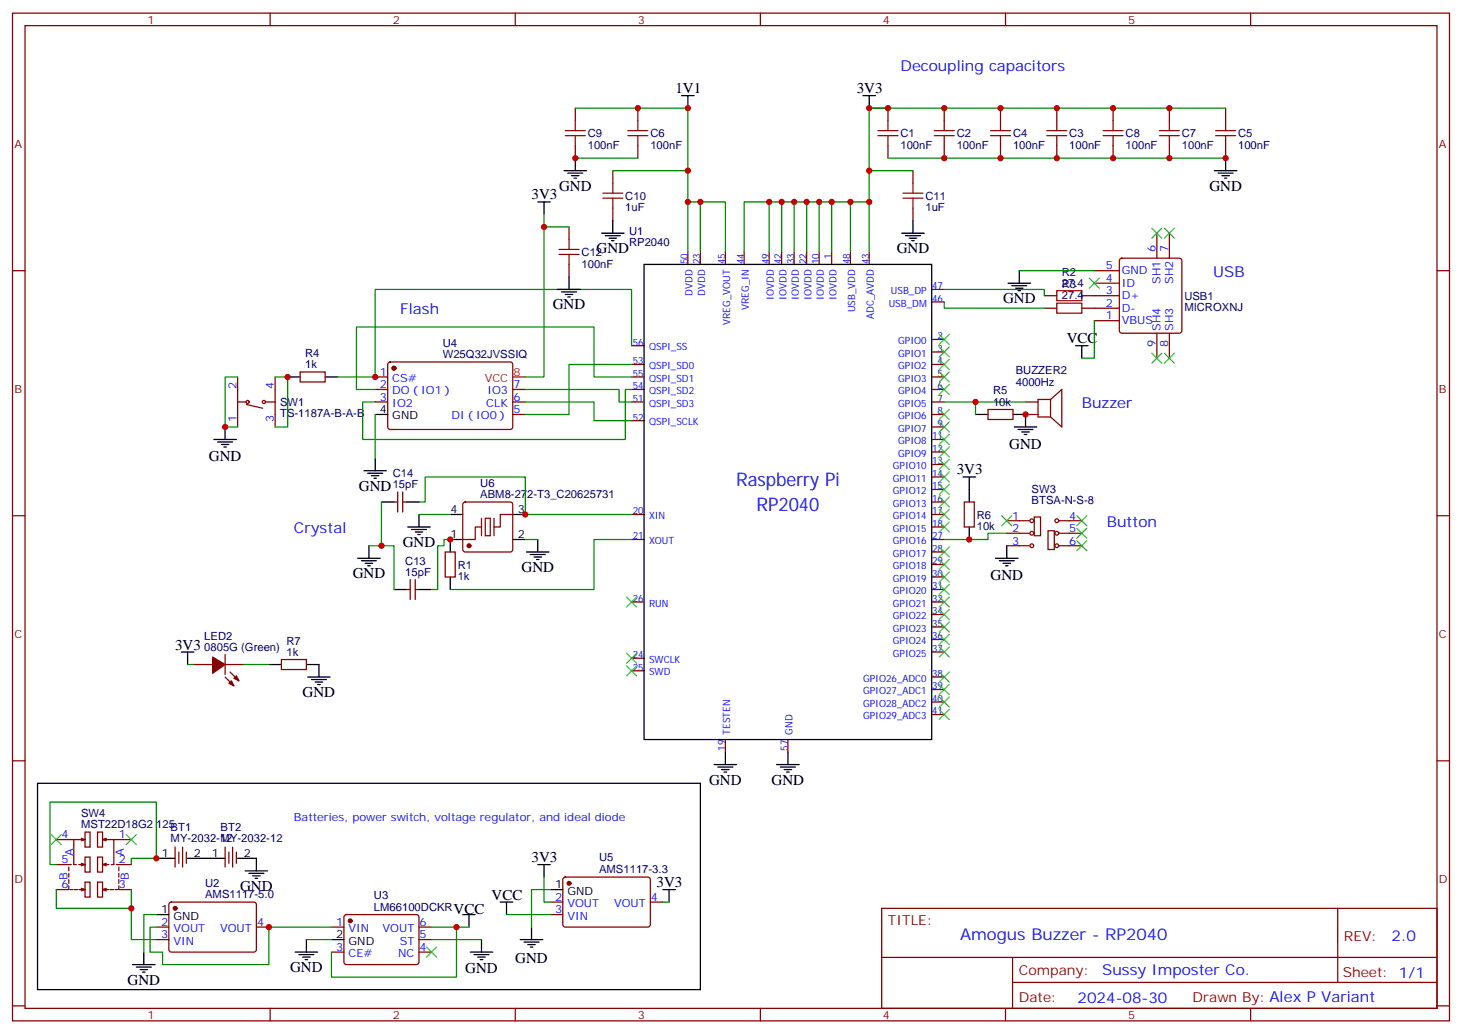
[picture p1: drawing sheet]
<svg xmlns="http://www.w3.org/2000/svg" width="412mm" height="292mm" viewBox="0 0 412 292" stroke-linecap="round" stroke-linejoin="round" font-family="sans-serif">
<g fill="none" stroke="#870000" stroke-width=".35">
<path d="M3.5 3.7h405.4v284.3h-405.4zM7.1 7.2h398.2v277.3h-398.2zM76.2 3.7v3.5M145.3 3.7v3.5M214.5 3.7v3.5M283.6 3.7v3.5M352.8 3.7v3.5M162.3 30.5v3.5M179.9 30.5v3.5M250.5 30.5v3.5M266.3 30.5v3.5M282.2 30.5v3.5"/>
<path d="M298.1 30.5v3.5M314 30.5v3.5M329.8 30.5v3.5M345.7 30.5v3.5M162.3 41.1v3.5M172.9 48.2v3.5M172.9 58.7v3.6M179.9 41.1v3.5M250.5 41.1v3.5M257.5 48.2v3.5M257.5 58.7v3.6M266.3 41.1v3.5"/>
<path d="M282.2 41.1v3.5M298.1 41.1v3.5M314 41.1v3.5M329.8 41.1v3.5M345.7 41.1v3.5M3.5 76.4h3.6M160.5 64v3.6M160.5 74.6v3.5M194 71.1v3.5M197.6 71.1v3.5M204.6 71.1v3.5M209.9 71.1v3.5"/>
<path d="M217 71.1v3.5M220.5 71.1v3.5M224 71.1v3.5M227.5 71.1v3.5M231.1 71.1v3.5M234.6 71.1v3.5M239.9 71.1v3.5M245.2 71.1v3.5M308.7 76.4h7M308.7 79.9h7M316 73.1l.4-.3h16.3l.5 .3 .2 .5v19.7l-.3 .5-.4 .2h-16.3l-.5-.2-.2-.5v-19.7zM326.3 65.8v7"/>
<path d="M329.8 65.8v7M405.3 76.4h3.6M178.2 97.5h3.5M262.8 81.7h3.5M262.8 85.2h3.5M262.8 99.3h3.5M262.8 95.8h3.5M294.6 83.4h3.5M294.6 87h3.5M305.2 83.4h10.5M305.2 87h10.5M308.7 90.5h7"/>
<path d="M326.3 94v7.1M329.8 94v7.1M67 106.4v14.1M67 113.4h2.5M69.5 114.1l4.6 1.1M75.1 113.4h2.5M77.6 106.4v14.1M84.7 105h7v2.8h-7zM105.8 113.4h3.6M105.8 109.9h3.6M105.8 106.4h3.6M109.6 102.3l.5-.2 34.1 .1 .4 .6v17.9l-.7 .5-34.1-.1-.4-.6v-17.7z"/>
<path d="M144.6 113.4h3.6M144.6 116.9h3.6M144.6 109.9h3.6M178.2 113.4h3.5M178.2 109.9h3.5M178.2 106.4h3.5M178.2 102.8h3.5M178.2 118.7h3.5M262.8 113.4h3.5M262.8 116.9h3.5M262.8 109.9h3.5M262.8 106.4h3.5"/>
<path d="M262.8 102.8h3.5M278.7 115.5h7.1v2.9h-7.1zM289.3 113.4h3.5M289.3 116.9h3.5M296.3 112.7l3.2-2.8v10.6l-3.2-2.8M296.3 112.7v5M296.3 112.7h-3.5v5h3.5M112.2 138.8v5.7M113.6 138.8v5.7M262.8 120.5h3.5M262.8 138.1h3.5M262.8 134.6h3.5"/>
<path d="M262.8 131.1h3.5M262.8 127.5h3.5M262.8 124h3.5M3.5 145.5h3.6M111.1 141.6h1.1M113.6 141.6h1.1M125.6 155.8h2.8v7h-2.8zM130.8 141.8l.4-.2h12.7l.5 .2 .2 .5v12.7l-.2 .5-.5 .3h-12.7l-.5-.3-.2-.5v-12.7zM135.8 148.7h-1.7v3.5h-3.6M136.9 146.2h1.4v5h-1.4zM144.6 145.2h-3.5v3.5h-1.8M178.2 152.2h3.5"/>
<path d="M178.2 145.2h3.5M262.8 159.3h3.5M262.8 155.8h3.5M262.8 152.2h3.5M262.8 145.2h3.5M262.8 148.7h3.5M262.8 141.6h3.5M272 141.6h2.8v7.1h-2.8zM284 146.9h6.3M284 150.5h6.3M284 154h6.3M291.7 145.9h1.8v5.3h-1.8z"/>
<path d="M295.6 149.8h1.8v5.2h-1.8zM298.8 146.9h6.4M298.8 150.5h6.4M298.8 154h6.4M405.3 145.5h3.6M114.7 166.3h1M115.7 163.5v5.7M117.1 166.3h1.1M117.1 163.5v5.7M178.2 169.9h3.5M262.8 176.9h3.5M262.8 173.4h3.5"/>
<path d="M262.8 169.9h3.5M262.8 166.3h3.5M262.8 162.8h3.5M54.7 187.5h5.3M63.5 184.7v5.6M63.5 187.5h5.3M63.5 191l2.5 2.5M64.9 189.6l2.5 2.5M79.4 186.1h7v2.8h-7zM178.2 189.3h3.5M178.2 185.7h3.5M262.8 198.1h3.5"/>
<path d="M262.8 194.6h3.5M262.8 191h3.5M262.8 184h3.5M262.8 180.4h3.5M3.5 214.7h3.6M204.6 208.7v3.5M222.2 208.7v3.5M262.8 201.6h3.5M405.3 214.7h3.6M15.9 236.9h4.9M22.9 236.5l1.1 .4h-3.2v7h.7M24 234.8h1.4v4.2h-1.4z"/>
<path d="M24 236.9l-1.1 .3M27.5 234.8h1.4v4.2h-1.4zM28.9 236.9l1.1 .3M30 236.5l-1.1 .4h3.2v7h-.7M32.1 236.9h4.9M49.4 239v5.7M51.5 239v5.7M63.5 239v5.7M65.6 239v5.7M15.9 243.9h4.2M19.4 244.7v1M19.4 246.4v1.1"/>
<path d="M19.4 248.2v1M19.4 249.9v1.1h-3.5M19.8 251h.7M20.8 251h1.1M22.9 243.6l1.1 .3h-1.8M22.9 250.6l1.1 .4h-1.8M24 241.8h1.4v4.3h-1.4zM24 248.9h1.4v4.2h-1.4zM24 243.9l-1.1 .4M24 251l-1.1 .4M27.5 241.8h1.4v4.3h-1.4zM27.5 248.9h1.4v4.2h-1.4z"/>
<path d="M28.9 243.9l1.1 .4M28.9 251l1.1 .4M30 243.6l-1.1 .3h1.8M30 250.6l-1.1 .4h1.8M31 251h1.1M32.5 251h.7M32.8 243.9h4.2M33.5 249.9v1.1h3.5M33.5 244.7v1M33.5 246.4v1.1M33.5 248.2v1M47.9 254.7l.4-.2 23.6 .1 .4 .6v13l-.7 .4h-23.5l-.5-.7v-12.7z"/>
<path d="M50.4 240.4v3.2M52.6 240.4v3.2M64.6 240.4v3.2M66.7 240.4v3.2M97.2 258.3l.5-.2h20l.5 .7-.1 12.9-.6 .5-20.1-.1-.4-.6v-12.7zM155.2 254.5h3.5M155.2 258.1h3.5M159 247.7l.5-.2h23.5l.4 .7v13l-.7 .4-23.5-.1-.5-.6v-12.7zM183.4 254.5h3.6M248.7 256.3h156.6v28.2h-156.6zM377.3 256.3v20.9M44.1 261.6h3.5"/>
<path d="M44.1 265.1h3.5M72.3 261.6h3.5M93.5 261.6h3.5M93.5 268.6h3.5M118.2 261.6h3.5M118.2 268.6h3.5M118.2 265.1h3.5M248.7 270.1h156.5M285.6 277.2h119.6M285.6 270.1v14.2M3.5 283.8h3.6M76.2 284.5v3.5"/>
<path d="M145.3 284.5v3.5M214.5 284.5v3.5M283.6 284.5v3.5M352.8 284.5v3.5M405.3 283.8h3.6"/>
<circle cx="69.8" cy="113.4" r=".44"/>
<circle cx="74.4" cy="113.4" r=".44"/>
<circle cx="291" cy="146.9" r=".53"/>
<circle cx="291" cy="150.5" r=".53"/>
<circle cx="291" cy="154" r=".53"/>
<circle cx="298.1" cy="150.5" r=".53"/>
<circle cx="298.1" cy="146.9" r=".53"/>
<circle cx="298.1" cy="154" r=".53"/>
</g>
<g fill="none" stroke="#000" stroke-width=".35">
<path d="M192.3 27h3.5M194 27v3.5M243.4 27h3.5M245.2 27v3.5M151.7 57h3.5M153.5 57v3.5M159.1 48.2h6.4M160.2 48.9h4.2M161.2 49.6h2.1M161.9 50.3h.7M162.3 44.6v3.6M342.5 48.2h6.4"/>
<path d="M343.6 48.9h4.2M344.7 49.6h2.1M345.4 50.3h.7M345.7 44.6v3.6M160.5 78.1v3.6M169.7 65.8h6.3M170.7 66.5h4.3M171.8 67.2h2.1M172.5 67.9h.7M172.9 62.3v3.5M181.7 74.6h81.1v134.1h-81.1zM254.4 65.8h6.3"/>
<path d="M255.4 66.5h4.2M256.5 67.2h2.1M257.2 67.9h.7M257.5 62.3v3.5M284.3 79.9h6.4M287.5 76.4v3.5M157.3 81.7h6.4M158.4 82.4h4.2M159.5 83.1h2.1M160.2 83.8h.7M285.4 80.6h4.2M286.5 81.3h2.1"/>
<path d="M287.2 82h.7M303.4 97.5h3.5M305.2 97.5v3.6M81.1 106.4h3.6M91.7 106.4h3.5M105.8 116.9h3.6M275.2 116.9h3.5M285.8 116.9h3.5v3.6M60.3 124h6.4M61.4 124.7h4.2M62.4 125.4h2.2M63.1 126.1h.8"/>
<path d="M63.5 120.5v3.5M102.7 132.8h6.3M103.7 133.5h4.2M104.8 134.2h2.1M105.5 134.9h.7M105.8 129.3v3.5M271.6 134.6h3.6M273.4 134.6v7M286.1 120.5h6.4M287.2 121.2h4.2M288.2 121.9h2.1M288.9 122.6h.7"/>
<path d="M100.9 157.5h6.3M102 158.2h4.2M103 158.9h2.1M103.7 159.6h.7M104.1 154v3.5M107.6 141.6h3.5M114.7 141.6h3.5M115 148.7h6.4M116.1 149.4h4.2M117.1 150.1h2.1M117.8 150.8h.7M118.2 145.2v3.5"/>
<path d="M127 145.2h3.5M130.5 152.2h-3.5v3.6M144.6 152.2h3.6M144.6 145.2h3.6M148.5 155.8h6.4M149.6 156.5h4.2M150.6 157.2h2.2M151.3 157.9h.7M151.7 152.2v3.6M273.4 148.7v3.5M280.8 157.5h6.4M281.9 158.2h4.2"/>
<path d="M282.9 158.9h2.1M283.6 159.6h.7M284 154v3.5M111.1 166.3h3.6M118.2 166.3h3.5M127 162.8v3.5M51.2 184h3.5M52.9 184v3.5M75.8 187.5h3.6M86.4 187.5h3.6v3.5M86.8 191h6.3M87.8 191.7h4.3"/>
<path d="M88.9 192.4h2.1M89.6 193.1h.7M201.4 215.7h6.4M202.5 216.4h4.2M203.6 217.1h2.1M204.3 217.8h.7M204.6 212.2v3.5M219.1 215.7h6.3M220.1 216.4h4.3M221.2 217.1h2.1M221.9 217.8h.7M222.2 212.2v3.5"/>
<path d="M10.6 221h187v58.2h-187zM44.1 242.2h5.3M44.1 258.1h3.5M52.9 242.2h10.6M67 242.2h5.3v3.5M69.1 245.7h6.4M70.2 246.4h4.2M71.3 247.1h2.1M72 247.8h.7M130.5 258.1h3.6M132.3 258.1v3.5M141.1 254.5h3.5"/>
<path d="M142.9 254.5v3.6M151.7 243.9h3.5M153.5 243.9v3.6M155.2 251h3.5M187 251h3.5M188.7 251v3.5M37.4 272.2h6.3M38.5 272.9h4.2M39.5 273.6h2.1M40.2 274.3h.7M40.6 268.6v3.6M83.3 268.6h6.3"/>
<path d="M84.3 269.3h4.2M85.4 270.1h2.1M86.1 270.8h.7M86.4 265.1v3.5M93.5 265.1h3.5M132.6 268.6h6.4M133.7 269.3h4.2M134.8 270.1h2.1M135.5 270.8h.7M135.8 265.1v3.5M146.8 265.1h6.3M147.8 265.8h4.2"/>
<path d="M148.9 266.5h2.1M149.6 267.2h.7M149.9 261.6v3.5"/>
</g>
<g fill="none" stroke="#3c3" stroke-width=".35">
<path d="M307.3 78.5l2.8 2.8M310.1 78.5l-2.8 2.8M324.9 64.4l2.8 2.8M327.7 64.4l-2.8 2.8M328.4 64.4l2.9 2.8M331.3 64.4l-2.9 2.8M264.9 94.4l2.9 2.8M264.9 97.9l2.9 2.8M267.8 94.4l-2.9 2.8M267.8 97.9l-2.9 2.8M324.9 99.7l2.8 2.8M327.7 99.7l-2.8 2.8"/>
<path d="M328.4 99.7l2.9 2.8M331.3 99.7l-2.9 2.8M264.9 101.4l2.9 2.8M264.9 105l2.9 2.8M264.9 108.5l2.9 2.8M264.9 115.5l2.9 2.9M264.9 119.1l2.9 2.8M267.8 101.4l-2.9 2.8M267.8 105l-2.9 2.8M267.8 108.5l-2.9 2.8M267.8 115.5l-2.9 2.9M267.8 119.1l-2.9 2.8"/>
<path d="M264.9 136.7l2.9 2.8M264.9 133.2l2.9 2.8M264.9 122.6l2.9 2.8M264.9 126.1l2.9 2.8M264.9 129.6l2.9 2.9M267.8 122.6l-2.9 2.8M267.8 136.7l-2.9 2.8M267.8 133.2l-2.9 2.8M267.8 126.1l-2.9 2.8M267.8 129.6l-2.9 2.9M264.9 157.9l2.9 2.8M264.9 154.3l2.9 2.9"/>
<path d="M264.9 147.3l2.9 2.8M264.9 143.8l2.9 2.8M264.9 140.2l2.9 2.9M267.8 157.9l-2.9 2.8M267.8 154.3l-2.9 2.9M267.8 147.3l-2.9 2.8M267.8 143.8l-2.9 2.8M267.8 140.2l-2.9 2.9M282.6 145.5l2.8 2.8M285.4 145.5l-2.8 2.8M303.7 145.5l2.9 2.8M303.7 149l2.9 2.9"/>
<path d="M303.7 152.6l2.9 2.8M306.6 145.5l-2.9 2.8M306.6 149l-2.9 2.9M306.6 152.6l-2.9 2.8M176.7 168.5l2.9 2.8M179.6 168.5l-2.9 2.8M264.9 179l2.9 2.9M264.9 175.5l2.9 2.8M264.9 172l2.9 2.8M264.9 168.5l2.9 2.8M264.9 164.9l2.9 2.8M264.9 161.4l2.9 2.8"/>
<path d="M267.8 179l-2.9 2.9M267.8 175.5l-2.9 2.8M267.8 172l-2.9 2.8M267.8 168.5l-2.9 2.8M267.8 164.9l-2.9 2.8M267.8 161.4l-2.9 2.8M176.7 184.3l2.9 2.8M176.7 187.9l2.9 2.8M179.6 184.3l-2.9 2.8M179.6 187.9l-2.9 2.8M264.9 196.7l2.9 2.8M264.9 193.1l2.9 2.9"/>
<path d="M264.9 189.6l2.9 2.8M264.9 182.6l2.9 2.8M267.8 196.7l-2.9 2.8M267.8 193.1l-2.9 2.9M267.8 189.6l-2.9 2.8M267.8 182.6l-2.9 2.8M264.9 200.2l2.9 2.8M267.8 200.2l-2.9 2.8M14.5 235.5l2.8 2.8M17.3 235.5l-2.8 2.8M35.6 235.5l2.9 2.8M38.5 235.5l-2.9 2.8"/>
<path d="M120.3 267.2l2.8 2.9M123.1 267.2l-2.8 2.9"/>
</g>
<g fill="none" stroke="#008700" stroke-width=".35">
<path d="M162.3 30.5h31.7v26.5M345.7 30.5h-100.5v26.5M162.3 44.6h17.6M172.9 48.2h21.1M197.6 57h-3.6v14.1M217 57v14.1M220.5 57v14.1M224 57v14.1M227.5 57v14.1M231.1 57v14.1M234.6 57v14.1M239.9 57v14.1"/>
<path d="M245.2 48.2h12.3M250.5 44.6h95.2M153.5 60.5v45.9h-5.3M153.5 64h7M197.6 71.1v-14.1h7v14.1M209.9 71.1v-14.1h35.3v14.1M287.5 76.4h21.2M178.2 97.5v-15.8h-72.4v24.7h-10.6M266.3 85.2v1.8h28.3M266.3 81.7h28.3v1.7M308.7 90.5v10.6h-3.5M67 106.4h-3.5v14.1h3.5"/>
<path d="M77.6 106.4h3.5v14.1h-3.5M105.8 116.9v12.4M148.2 113.4h19.4v5.3h10.6M148.2 109.9h26.4v3.5h3.6M178.2 102.8h-17.7v14.1h-12.3M178.2 106.4h-10.6v-14.1h-67.1v17.6h5.3M178.2 109.9h-1.8v14.1h-74.1v-10.6h3.5M266.3 113.4h23M275.2 113.4v3.5M107.6 141.6v12.4h-3.5M107.6 154h3.5v12.3M118.2 141.6h1.7v-7h28.3v10.6h30"/>
<path d="M118.2 145.2h8.8M127 152.2h-1.8v1.8h-1.7v12.3h-1.8M148.2 152.2h3.5M178.2 152.2h-10.6v14.1h-40.6M284 150.5h-5.3v1.7h-12.4M52.9 187.5h1.8M68.8 187.5h7M15.9 243.9h-1.8v-17.6h30v15.9h-7.1v1.7M15.9 251v5.3h21.1M37 251v14.1h7.1M44.1 258.1h-3.5v10.5M142.9 258.1h12.3"/>
<path d="M153.5 247.5v7h1.7M155.2 251h-5.3v10.6M187 254.5h1.7M44.1 261.6h-1.8v7h3.6v3.6h29.9v-10.6h17.7M86.4 265.1h7.1M121.7 261.6h10.6M121.7 265.1h14.1M128.8 261.6v14.1h-35.3v-7.1"/>
</g>
<g fill="#870000" stroke="#870000" stroke-width=".35">
<path d="M66 191.4l.7-.7 .7 1.4z"/>
<path d="M64.6 192.8l.7-.7 .7 1.4z"/>
<path d="M60 185.4l3.5 2.1-3.5 2.5z"/>
<circle cx="98.8" cy="259.8" r=".53"/>
<circle cx="49.4" cy="256.3" r=".53"/>
<circle cx="160.5" cy="249.2" r=".53"/>
<circle cx="111.1" cy="103.9" r=".53"/>
<circle cx="132.3" cy="154" r=".53"/>
</g>
<g fill="none" stroke="#a10000" stroke-width=".35">
<path d="M159.5 36.9h5.6M159.5 38.3h5.6M162.3 34v2.9M162.3 38.3v2.8M177.1 36.9h5.6M177.1 38.3h5.6M179.9 34v2.9M179.9 38.3v2.8M247.6 36.9h5.7M247.6 38.3h5.7M250.5 34v2.9M250.5 38.3v2.8"/>
<path d="M263.5 36.9h5.7M263.5 38.3h5.7M266.3 34v2.9M266.3 38.3v2.8M279.4 36.9h5.6M279.4 38.3h5.6M282.2 34v2.9M282.2 38.3v2.8M295.3 36.9h5.6M295.3 38.3h5.6M298.1 34v2.9M298.1 38.3v2.8"/>
<path d="M311.1 36.9h5.7M311.1 38.3h5.7M314 34v2.9M314 38.3v2.8M327 36.9h5.7M327 38.3h5.7M329.8 34v2.9M329.8 38.3v2.8M342.9 36.9h5.6M342.9 38.3h5.6M345.7 34v2.9M345.7 38.3v2.8"/>
<path d="M170 54.5h5.7M170 55.9h5.7M172.9 51.7v2.8M172.9 55.9v2.8M254.7 54.5h5.6M254.7 55.9h5.6M257.5 51.7v2.8M257.5 55.9v2.8M157.7 70.4h5.6M157.7 71.8h5.6M160.5 67.6v2.8M160.5 71.8v2.8"/>
<path d="M298.1 82h7.1v2.8h-7.1zM298.1 85.5h7.1v2.9h-7.1z"/>
</g>
<path d="M144.6 106.4h3.6" fill="none" stroke="#f00" stroke-width=".35"/>
<path d="M135.8 146.2v5M139.3 146.2v5" fill="none" stroke="#871200" stroke-width=".35"/>
<g fill="#c00">
<circle cx="44.1" cy="242.2" r=".88"/>
<circle cx="37" cy="256.3" r=".88"/>
<circle cx="128.8" cy="261.6" r=".88"/>
<circle cx="75.8" cy="261.6" r=".88"/>
<circle cx="266.3" cy="30.5" r=".88"/>
<circle cx="298.1" cy="30.5" r=".88"/>
<circle cx="282.2" cy="30.5" r=".88"/>
<circle cx="329.8" cy="30.5" r=".88"/>
<circle cx="314" cy="30.5" r=".88"/>
<circle cx="266.3" cy="44.6" r=".88"/>
<circle cx="298.1" cy="44.6" r=".88"/>
<circle cx="282.2" cy="44.6" r=".88"/>
<circle cx="329.8" cy="44.6" r=".88"/>
<circle cx="314" cy="44.6" r=".88"/>
<circle cx="345.7" cy="44.6" r=".88"/>
<circle cx="250.5" cy="30.5" r=".88"/>
<circle cx="239.9" cy="57" r=".88"/>
<circle cx="234.6" cy="57" r=".88"/>
<circle cx="231.1" cy="57" r=".88"/>
<circle cx="227.5" cy="57" r=".88"/>
<circle cx="224" cy="57" r=".88"/>
<circle cx="220.5" cy="57" r=".88"/>
<circle cx="217" cy="57" r=".88"/>
<circle cx="245.2" cy="30.5" r=".88"/>
<circle cx="245.2" cy="57" r=".88"/>
<circle cx="197.6" cy="57" r=".88"/>
<circle cx="194" cy="57" r=".88"/>
<circle cx="179.9" cy="30.5" r=".88"/>
<circle cx="194" cy="30.5" r=".88"/>
<circle cx="194" cy="48.2" r=".88"/>
<circle cx="245.2" cy="48.2" r=".88"/>
<circle cx="153.5" cy="64" r=".88"/>
<circle cx="127" cy="152.2" r=".88"/>
<circle cx="148.2" cy="145.2" r=".88"/>
<circle cx="107.6" cy="154" r=".88"/>
<circle cx="105.8" cy="106.4" r=".88"/>
<circle cx="81.1" cy="106.4" r=".88"/>
<circle cx="289.3" cy="116.9" r=".88"/>
<circle cx="275.2" cy="113.4" r=".88"/>
<circle cx="273.4" cy="152.2" r=".88"/>
<circle cx="63.5" cy="120.5" r=".88"/>
<circle cx="162.3" cy="44.6" r=".88"/>
</g>
<g font-size="5.3" fill="#00f">
<text x="207.6" y="137.2">Raspberry Pi</text>
<text x="213.4" y="144.3">RP2040</text>
</g>
<text font-size="4.6" fill="#00f" x="270.8" y="265.3">Amogus Buzzer - RP2040</text>
<g font-size="4.2" fill="#00f">
<text x="254" y="19.9">Decoupling capacitors</text>
<text x="342.2" y="78.1">USB</text>
<text x="112.9" y="88.7">Flash</text>
<text x="305.2" y="115.2">Buzzer</text>
<text x="312.2" y="148.7">Button</text>
<text x="82.9" y="150.5">Crystal</text>
<text x="392.5" y="265.6">2.0</text>
<text x="310.9" y="275.1">Sussy Imposter Co.</text>
<text x="304" y="282.9">2024-08-30</text>
</g>
<g font-size="4.2">
<text x="190.5" y="26.3">1V1</text>
<text x="241.7" y="26.3">3V3</text>
<text x="157.7" y="53.8">GND</text>
<text x="341.1" y="53.8">GND</text>
<text x="149.9" y="56.3">3V3</text>
<text x="168.3" y="71.4">GND</text>
<text x="252.9" y="71.4">GND</text>
<text x="155.9" y="87.3">GND</text>
<text x="282.9" y="85.5">GND</text>
<text x="300.9" y="96.8">VCC</text>
<text x="58.9" y="130.1">GND</text>
<text x="284.7" y="126.6">GND</text>
<text x="269.9" y="133.9">3V3</text>
<text x="101.2" y="138.5">GND</text>
<text x="113.6" y="154.3">GND</text>
<text x="147.1" y="161.4">GND</text>
<text x="99.5" y="163.2">GND</text>
<text x="279.4" y="163.6">GND</text>
<text x="49.4" y="183.3">3V3</text>
<text x="85.4" y="196.7">GND</text>
<text x="200" y="221.4">GND</text>
<text x="217.7" y="221.4">GND</text>
<text x="149.9" y="243.2">3V3</text>
<text x="67.7" y="251.4">GND</text>
<text x="185.2" y="250.3">3V3</text>
<text x="127.9" y="257.8">VCC</text>
<text x="138.6" y="253.8">VCC</text>
<text x="81.8" y="274.3">GND</text>
<text x="131.2" y="274.7">GND</text>
<text x="145.3" y="271.8">GND</text>
<text x="36" y="277.8">GND</text>
</g>
<g font-size="3.9" fill="#800">
<text x="250.5" y="260.9">TITLE:</text>
<text x="379.1" y="265.6">REV:</text>
<text x="287.4" y="275.1">Company:</text>
<text x="378.7" y="275.7">Sheet: 1/1</text>
<text x="287.4" y="282.8">Date:</text>
<text x="336.4" y="282.8">Drawn By: Alex P Variant</text>
</g>
<g font-size="3.2" fill="#800">
<text x="41.6" y="6.7">1</text>
<text x="110.8" y="6.7">2</text>
<text x="179.9" y="6.7">3</text>
<text x="249.1" y="6.7">4</text>
<text x="318.2" y="6.7">5</text>
<text x="4.1" y="41.8">A</text>
<text x="405.9" y="41.8">A</text>
<text x="4.1" y="110.9">B</text>
<text x="405.9" y="110.9">B</text>
<text x="4.1" y="180.1">C</text>
<text x="405.9" y="180.1">C</text>
<text x="4.1" y="249.2">D</text>
<text x="405.9" y="249.2">D</text>
<text x="41.6" y="287.5">1</text>
<text x="110.8" y="287.5">2</text>
<text x="179.9" y="287.5">3</text>
<text x="249.1" y="287.5">4</text>
<text x="318.2" y="287.5">5</text>
</g>
<g font-size="3.2" fill="#000080">
<text x="165.8" y="38.7">C9</text>
<text x="183.4" y="38.7">C6</text>
<text x="254" y="38.7">C1</text>
<text x="269.9" y="38.7">C2</text>
<text x="285.8" y="38.7">C4</text>
<text x="301.6" y="38.7">C3</text>
<text x="317.5" y="38.7">C8</text>
<text x="333.4" y="38.7">C7</text>
<text x="349.2" y="38.7">C5</text>
<text x="165.8" y="42">100nF</text>
<text x="183.4" y="42">100nF</text>
<text x="254" y="42">100nF</text>
<text x="269.9" y="42">100nF</text>
<text x="285.8" y="42">100nF</text>
<text x="301.6" y="42">100nF</text>
<text x="317.5" y="42">100nF</text>
<text x="333.4" y="42">100nF</text>
<text x="349.2" y="42">100nF</text>
<text x="176.4" y="59.5">1uF</text>
<text x="176.4" y="56.3">C10</text>
<text x="261.1" y="59.5">1uF</text>
<text x="261.1" y="56.3">C11</text>
<text x="177.4" y="69.3">RP2040</text>
<text x="177.4" y="66.3">U1</text>
<text x="164" y="75.5">100nF</text>
<text x="164" y="72.3">C12</text>
<text x="299.5" y="77.8">R2</text>
<text x="299.5" y="81">27.4</text>
<text x="299.5" y="81.3">R3</text>
<text x="299.5" y="84.5">27.4</text>
<text x="334.1" y="87.8">MICROXNJ</text>
<text x="334.1" y="84.6">USB1</text>
<text x="86.1" y="100.7">R4</text>
<text x="124.9" y="101.1">W25Q32JVSSIQ</text>
<text x="124.9" y="97.9">U4</text>
<text x="86.1" y="103.9">1k</text>
<text x="286.5" y="105.7">BUZZER2</text>
<text x="280.1" y="111.3">R5</text>
<text x="286.5" y="108.8">4000Hz</text>
<text x="79" y="117.8">TS-1187A-B-A-B</text>
<text x="79" y="114.6">SW1</text>
<text x="280.1" y="114.5">10k</text>
<text x="110.8" y="137.8">15pF</text>
<text x="110.8" y="134.6">C14</text>
<text x="135.5" y="137.4">U6</text>
<text x="135.5" y="140.6">ABM8-272-T3_C20625731</text>
<text x="291" y="142.2">BTSA-N-S-8</text>
<text x="291" y="139.1">SW3</text>
<text x="275.5" y="149.5">10k</text>
<text x="275.5" y="146.3">R6</text>
<text x="114.3" y="159.3">C13</text>
<text x="129.1" y="160.4">R1</text>
<text x="114.3" y="162.5">15pF</text>
<text x="129.1" y="163.5">1k</text>
<text x="57.6" y="183.6">0805G (Green)</text>
<text x="57.6" y="180.4">LED2</text>
<text x="80.8" y="185">1k</text>
<text x="80.8" y="181.9">R7</text>
<text x="22.9" y="233.7">MST22D18G2 125BT1</text>
<text x="22.9" y="230.5">SW4</text>
<text x="48.1" y="237.5">MY-2032-12</text>
<text x="62.2" y="237.5">MY-2032-12</text>
<text x="62.2" y="234.4">BT2</text>
<text x="169" y="243.1">U5</text>
<text x="57.9" y="250.2">U2</text>
<text x="169" y="246.2">AMS1117-3.3</text>
<text x="57.9" y="253.3">AMS1117-5.0</text>
<text x="105.5" y="256.9">LM66100DCKR</text>
<text x="105.5" y="253.6">U3</text>
</g>
<g font-size="3.2" fill="#00f">
<text x="326" y="71.1" transform="rotate(-90 326 71.1)">6</text>
<text x="329.5" y="71.1" transform="rotate(-90 329.5 71.1)">7</text>
<text x="312" y="76">5</text>
<text x="316.4" y="77.4">GND</text>
<text x="312" y="79.6">4</text>
<text x="312" y="83.1">3</text>
<text x="316.4" y="81">ID</text>
<text x="327.4" y="80.1" transform="rotate(-90 327.4 80.1)">SH1</text>
<text x="330.9" y="80.1" transform="rotate(-90 330.9 80.1)">SH2</text>
<text x="312" y="86.6">2</text>
<text x="316.4" y="84.5">D+</text>
<text x="316.4" y="88">D-</text>
<text x="312" y="90.1">1</text>
<text x="316.4" y="91.5">VBUS</text>
<text x="327.4" y="93.3" transform="rotate(-90 327.4 93.3)">SH4</text>
<text x="330.9" y="93.3" transform="rotate(-90 330.9 93.3)">SH3</text>
<text x="326" y="97.8" transform="rotate(-90 326 97.8)">9</text>
<text x="329.5" y="97.8" transform="rotate(-90 329.5 97.8)">8</text>
<text x="107.2" y="106">1</text>
<text x="110.7" y="107.8">CS#</text>
<text x="66.7" y="109.9" transform="rotate(-90 66.7 109.9)">2</text>
<text x="77.3" y="109.9" transform="rotate(-90 77.3 109.9)">4</text>
<text x="107.2" y="109.5">2</text>
<text x="107.2" y="113.1">3</text>
<text x="110.7" y="111.3">DO（IO1）</text>
<text x="137.5" y="111.3">IO3</text>
<text x="144.8" y="113.1">6</text>
<text x="144.8" y="109.5">7</text>
<text x="66.7" y="119" transform="rotate(-90 66.7 119)">1</text>
<text x="77.3" y="119" transform="rotate(-90 77.3 119)">3</text>
<text x="110.7" y="114.8">IO2</text>
<text x="127.4" y="118.4">DI（IO0）</text>
<text x="137.2" y="114.8">CLK</text>
<text x="144.8" y="116.6">5</text>
<text x="285.5" y="146.6">1</text>
<text x="301.6" y="146.6">4</text>
<text x="285.5" y="150.1">2</text>
<text x="285.5" y="153.6">3</text>
<text x="301.6" y="150.1">5</text>
<text x="301.6" y="153.6">6</text>
<text x="82.9" y="231.6">Batteries, power switch, voltage regulator, and ideal diode</text>
<text x="17.4" y="236.5">4</text>
<text x="33.5" y="236.5">1</text>
<text x="17.4" y="243.6">5</text>
<text x="20.8" y="241.4" transform="rotate(-90 20.8 241.4)">A</text>
<text x="33.5" y="243.6">2</text>
<text x="35" y="241.4" transform="rotate(-90 35 241.4)">A</text>
<text x="17.4" y="250.6">6</text>
<text x="19.1" y="248.2" transform="rotate(-90 19.1 248.2)">B</text>
<text x="33.5" y="250.6">3</text>
<text x="36.4" y="248.2" transform="rotate(-90 36.4 248.2)">B</text>
<text x="156.6" y="254.2">2</text>
<text x="156.6" y="257.7">3</text>
<text x="160.1" y="255.9">VOUT</text>
<text x="173.2" y="255.9">VOUT</text>
<text x="183.6" y="254.2">4</text>
<text x="45.4" y="261.2">2</text>
<text x="48.9" y="263">VOUT</text>
<text x="62.1" y="263">VOUT</text>
<text x="72.5" y="261.2">4</text>
<text x="94.8" y="261.2">1</text>
<text x="98.3" y="263">VIN</text>
<text x="107.9" y="263">VOUT</text>
<text x="118.4" y="261.2">6</text>
<text x="160.1" y="259.5">VIN</text>
<text x="45.4" y="264.8">3</text>
<text x="48.9" y="266.5">VIN</text>
<text x="94.8" y="268.3">3</text>
<text x="112.8" y="266.5">ST</text>
<text x="118.4" y="268.3">4</text>
<text x="118.4" y="264.8">5</text>
<text x="98.3" y="270.1">CE#</text>
<text x="112.3" y="270.1">NC</text>
</g>
<g font-size="3.2" fill="#f00">
<text x="136.7" y="107.8">VCC</text>
<text x="144.8" y="106">8</text>
</g>
<g font-size="3.2">
<text x="107.2" y="116.6">4</text>
<text x="110.7" y="118.4">GND</text>
<text x="127.1" y="144.8">4</text>
<text x="146" y="144.8">3</text>
<text x="127.1" y="151.9">1</text>
<text x="146" y="151.9">2</text>
<text x="45.6" y="241.8">1</text>
<text x="54.7" y="241.8">2</text>
<text x="59.7" y="241.8">1</text>
<text x="68.8" y="241.8">2</text>
<text x="156.6" y="250.6">1</text>
<text x="45.4" y="257.7">1</text>
<text x="160.1" y="252.4">GND</text>
<text x="48.9" y="259.5">GND</text>
<text x="94.8" y="264.8">2</text>
<text x="98.3" y="266.5">GND</text>
</g>
<g font-size="2.8" fill="#00f">
<text x="194" y="74.5" transform="rotate(-90 194 74.5)">50</text>
<text x="197.5" y="74.5" transform="rotate(-90 197.5 74.5)">23</text>
<text x="204.6" y="74.5" transform="rotate(-90 204.6 74.5)">45</text>
<text x="209.9" y="74.5" transform="rotate(-90 209.9 74.5)">44</text>
<text x="216.9" y="74.5" transform="rotate(-90 216.9 74.5)">49</text>
<text x="220.5" y="74.5" transform="rotate(-90 220.5 74.5)">42</text>
<text x="224" y="74.5" transform="rotate(-90 224 74.5)">33</text>
<text x="227.5" y="74.5" transform="rotate(-90 227.5 74.5)">22</text>
<text x="231" y="74.5" transform="rotate(-90 231 74.5)">10</text>
<text x="234.6" y="73" transform="rotate(-90 234.6 73)">1</text>
<text x="239.9" y="74.5" transform="rotate(-90 239.9 74.5)">48</text>
<text x="245.1" y="74.5" transform="rotate(-90 245.1 74.5)">43</text>
<text x="195.4" y="83.4" transform="rotate(-90 195.4 83.4)">DVDD</text>
<text x="198.9" y="83.4" transform="rotate(-90 198.9 83.4)">DVDD</text>
<text x="251.3" y="83">USB_DP</text>
<text x="262.9" y="81.6">47</text>
<text x="211.2" y="87.4" transform="rotate(-90 211.2 87.4)">VREG_IN</text>
<text x="218.3" y="84.6" transform="rotate(-90 218.3 84.6)">IOVDD</text>
<text x="221.8" y="84.6" transform="rotate(-90 221.8 84.6)">IOVDD</text>
<text x="225.3" y="84.6" transform="rotate(-90 225.3 84.6)">IOVDD</text>
<text x="228.9" y="84.6" transform="rotate(-90 228.9 84.6)">IOVDD</text>
<text x="232.4" y="84.6" transform="rotate(-90 232.4 84.6)">IOVDD</text>
<text x="235.9" y="84.6" transform="rotate(-90 235.9 84.6)">IOVDD</text>
<text x="241.2" y="88.2" transform="rotate(-90 241.2 88.2)">USB_VDD</text>
<text x="250.7" y="86.5">USB_DM</text>
<text x="262.9" y="85.2">46</text>
<text x="205.9" y="91.6" transform="rotate(-90 205.9 91.6)">VREG_VOUT</text>
<text x="246.5" y="90.1" transform="rotate(-90 246.5 90.1)">ADC_AVDD</text>
<text x="264.5" y="95.7">2</text>
<text x="178.5" y="97.5">56</text>
<text x="183.1" y="98.9">QSPI_SS</text>
<text x="253.4" y="100.6">GPIO1</text>
<text x="253.4" y="97.1">GPIO0</text>
<text x="264.5" y="99.3">3</text>
<text x="178.5" y="106.3">55</text>
<text x="178.5" y="102.8">53</text>
<text x="183.1" y="107.7">QSPI_SD1</text>
<text x="183.1" y="104.2">QSPI_SD0</text>
<text x="253.4" y="107.7">GPIO3</text>
<text x="253.4" y="104.2">GPIO2</text>
<text x="264.5" y="106.3">5</text>
<text x="264.5" y="102.8">4</text>
<text x="178.5" y="109.9">54</text>
<text x="178.5" y="113.4">51</text>
<text x="183.1" y="111.2">QSPI_SD2</text>
<text x="253.4" y="111.2">GPIO4</text>
<text x="264.5" y="113.4">7</text>
<text x="264.5" y="109.9">6</text>
<text x="178.5" y="118.7">52</text>
<text x="183.1" y="114.7">QSPI_SD3</text>
<text x="253.4" y="118.3">GPIO6</text>
<text x="253.4" y="114.7">GPIO5</text>
<text x="264.5" y="116.9">8</text>
<text x="183.1" y="120">QSPI_SCLK</text>
<text x="253.4" y="121.8">GPIO7</text>
<text x="253.4" y="125.3">GPIO8</text>
<text x="262.9" y="124">11</text>
<text x="264.5" y="120.4">9</text>
<text x="253.4" y="128.9">GPIO9</text>
<text x="262.9" y="131">13</text>
<text x="262.9" y="127.5">12</text>
<text x="251.8" y="135.9">GPIO11</text>
<text x="251.8" y="132.4">GPIO10</text>
<text x="262.9" y="134.5">14</text>
<text x="251.8" y="143">GPIO13</text>
<text x="251.8" y="139.4">GPIO12</text>
<text x="262.9" y="141.6">16</text>
<text x="262.9" y="138.1">15</text>
<text x="178.5" y="145.1">20</text>
<text x="183.1" y="146.5">XIN</text>
<text x="251.8" y="146.5">GPIO14</text>
<text x="262.9" y="148.7">18</text>
<text x="262.9" y="145.1">17</text>
<text x="178.5" y="152.2">21</text>
<text x="183.1" y="153.5">XOUT</text>
<text x="251.8" y="153.5">GPIO16</text>
<text x="251.8" y="150">GPIO15</text>
<text x="262.9" y="155.7">28</text>
<text x="262.9" y="152.2">27</text>
<text x="251.8" y="160.6">GPIO18</text>
<text x="251.8" y="157.1">GPIO17</text>
<text x="262.9" y="159.2">29</text>
<text x="251.8" y="167.7">GPIO20</text>
<text x="251.8" y="164.1">GPIO19</text>
<text x="262.9" y="166.3">31</text>
<text x="262.9" y="162.8">30</text>
<text x="178.5" y="169.8">26</text>
<text x="183.1" y="171.2">RUN</text>
<text x="251.8" y="171.2">GPIO21</text>
<text x="262.9" y="173.4">34</text>
<text x="262.9" y="169.8">32</text>
<text x="251.8" y="178.2">GPIO23</text>
<text x="251.8" y="174.7">GPIO22</text>
<text x="262.9" y="176.9">35</text>
<text x="178.5" y="185.7">24</text>
<text x="251.8" y="185.3">GPIO25</text>
<text x="251.8" y="181.8">GPIO24</text>
<text x="262.9" y="183.9">37</text>
<text x="262.9" y="180.4">36</text>
<text x="178.5" y="189.2">25</text>
<text x="183.1" y="190.6">SWD</text>
<text x="183.1" y="187.1">SWCLK</text>
<text x="262.9" y="191">38</text>
<text x="243.5" y="195.9">GPIO27_ADC1</text>
<text x="243.5" y="192.4">GPIO26_ADC0</text>
<text x="262.9" y="194.5">39</text>
<text x="243.5" y="202.9">GPIO29_ADC3</text>
<text x="243.5" y="199.4">GPIO28_ADC2</text>
<text x="262.9" y="201.6">41</text>
<text x="262.9" y="198">40</text>
<text x="205.9" y="207.3" transform="rotate(-90 205.9 207.3)">TESTEN</text>
<text x="223.6" y="207.3" transform="rotate(-90 223.6 207.3)">GND</text>
<text x="204.6" y="211.8" transform="rotate(-90 204.6 211.8)">19</text>
<text x="222.2" y="211.8" transform="rotate(-90 222.2 211.8)">57</text>
</g>
</svg>
